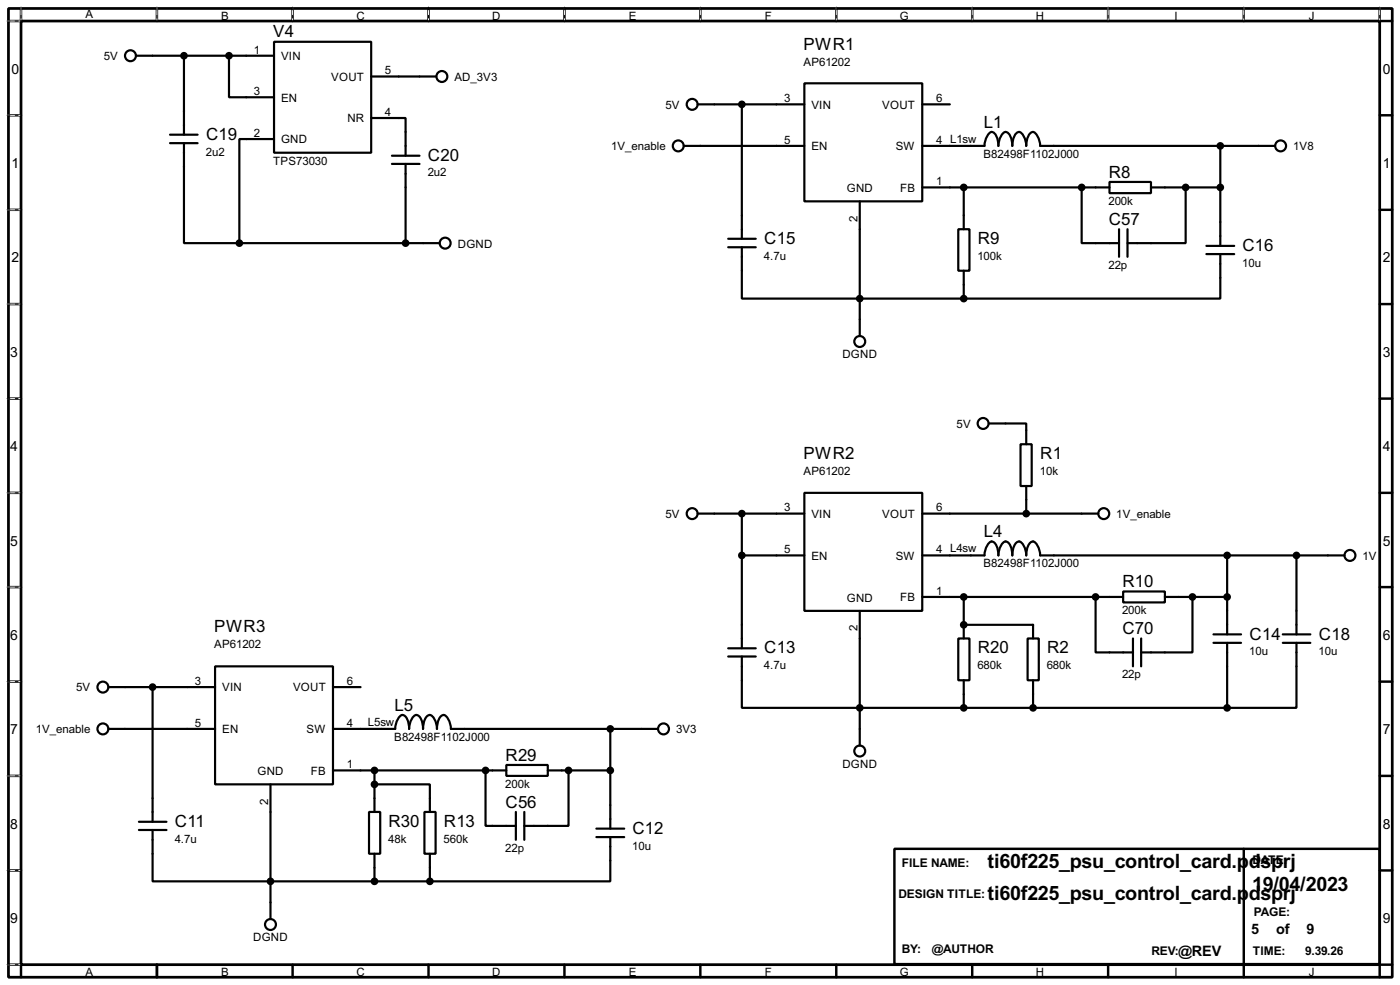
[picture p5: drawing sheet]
<svg xmlns="http://www.w3.org/2000/svg" width="256mm" height="180mm" viewBox="0 0 256 180" stroke-linecap="round" stroke-linejoin="round" font-family="sans-serif">
<path d="M1.6 1.6h253.5v177.3h-253.5zM3.9 3.9h248.9v172.7h-248.9z" fill="none" stroke="#000" stroke-width=".5"/>
<g fill="none" stroke="#000" stroke-width=".45">
<path d="M3.9 1.6v2.3h-2.3M28.8 1.6v2.3M53.6 1.6v2.3M78.5 1.6v2.3M103.4 1.6v2.3M128.3 1.6v2.3M153.2 1.6v2.3M178.1 1.6v2.3M203 1.6v2.3M227.9 1.6v2.3M252.8 1.6v2.3h2.3M1.6 21.1h2.3"/>
<path d="M1.6 38.4h2.3M252.8 21.1h2.3M252.8 38.4h2.3M1.6 55.7h2.3M252.8 55.7h2.3M1.6 73h2.3M252.8 73h2.3M1.6 90.2h2.3M252.8 90.2h2.3M1.6 107.5h2.3M252.8 107.5h2.3M1.6 124.8h2.3"/>
<path d="M252.8 124.8h2.3M1.6 142h2.3M1.6 159.3h2.3M163.9 155.4h88.9v21.1h-88.9zM227.9 155.4v21.1M252.8 142h2.3M252.8 159.3h2.3M1.6 176.6h2.3v2.3M28.8 176.6v2.3M53.6 176.6v2.3M78.5 176.6v2.3M103.4 176.6v2.3"/>
<path d="M128.3 176.6v2.3M153.2 176.6v2.3M178.1 176.6v2.3M203 176.6v2.3M227.9 176.6v2.3M255.1 176.6h-2.3v2.3"/>
</g>
<g fill="none" stroke="#fff" stroke-width=".18">
<path d="M1.3 3.9h2.3M3.9 1.3v2.3M28.8 1.3v2.3M53.6 1.3v2.3M78.5 1.3v2.3M103.4 1.3v2.3M128.3 1.3v2.3M153.2 1.3v2.3M178.1 1.3v2.3M203 1.3v2.3M227.9 1.3v2.3M252.8 1.3v2.3"/>
<path d="M1.3 21.1h2.3M1.3 38.4h2.3M1.3 55.7h2.3M1.3 73h2.3M1.3 90.2h2.3M1.3 107.5h2.3M1.3 124.8h2.3M1.3 142h2.3M1.3 159.3h2.3M1.3 176.6h2.3"/>
</g>
<g fill="none" stroke="#000" stroke-width=".18" stroke-dasharray=".5 1">
<path d="M1.3 3.9h2.3M3.9 1.3v2.3M28.8 1.3v2.3M53.6 1.3v2.3M78.5 1.3v2.3M103.4 1.3v2.3M128.3 1.3v2.3M153.2 1.3v2.3M178.1 1.3v2.3M203 1.3v2.3M227.9 1.3v2.3M252.8 1.3v2.3"/>
<path d="M1.3 21.1h2.3M1.3 38.4h2.3M1.3 55.7h2.3M1.3 73h2.3M1.3 90.2h2.3M1.3 107.5h2.3M1.3 124.8h2.3M1.3 142h2.3M1.3 159.3h2.3M1.3 176.6h2.3"/>
</g>
<g fill="none" stroke="#000" stroke-width=".4">
<path d="M24.9 10.2h25.3M33.7 10.2v14.5M42 10.2v7.6h8.2M50.2 7.7h17.8v20.3h-17.8zM68 14h11.9M127.8 19.1h19.6M135.9 19.1v24.6M147.4 15.3h21.6v21.6h-21.6zM169 19.1h5M31.2 26.2h5M31.2 24.7h5M33.7 26.2v18.3h10.2"/>
<path d="M50.2 25.5h-6.3v19M68 21.6h6.3v6.9M71.8 30h5.1M71.8 28.5h5.1M74.3 30v14.5M125.3 26.7h22.1M157.5 36.9v24.6M169 26.7h11.4a2.76 2.76 0 0 1 1.3-2.5 1.5 1.5 0 0 1 1 1.3l.2 1.2a2.67 2.67 0 0 1 1.3-2.5 1.5 1.5 0 0 1 1.1 1.3l.2 1.2a3.3 3.3 0 0 1 .8-2.4 .9 .9 0 0 1 1.3 .7l.3 1.1 .1 .6a3.3 3.3 0 0 1 .9-2.4 .89 .89 0 0 1 1.2 .7l.4 1.1 .1 .6h43M169 34.3h34.3M176.6 34.3v7.7M198.2 34.3v10.2h6.8M203.3 33.3h7.6v2.1h-7.6z"/>
<path d="M210.9 34.3h12.7M217.2 34.3v10.2h-10.6M223.6 26.7v18.3M43.9 44.5h36.7M133.4 43.7h5.1M133.4 45.3h5.1M135.9 45.3v9.4h40.7M175.6 42h2v7.6h-2zM176.6 49.6v5.1M205 42v5M206.6 42v5M221 45h5.1"/>
<path d="M221 46.5h5.1M223.6 46.5v8.2h-47M181.2 77.5h6.8v3.8M127.8 94h19.6M135.9 94v24.7M147.4 90.2h21.6v21.6h-21.6zM169 94h32.2M187 81.3h2v7.7h-2zM188 89v5M133.4 118.7h5.1M135.9 101.7h11.5M157.5 111.8v24.7"/>
<path d="M169 101.7h11.4a2.7 2.7 0 0 1 1.3-2.6 1.47 1.47 0 0 1 1 1.3l.2 1.3a2.61 2.61 0 0 1 1.3-2.6 1.47 1.47 0 0 1 1.1 1.3l.2 1.3a3.2 3.2 0 0 1 .8-2.5 .9 .9 0 0 1 1.3 .7l.3 1.1 .1 .7a3.2 3.2 0 0 1 .9-2.5 .89 .89 0 0 1 1.2 .7l.4 1.1 .1 .7h55.7M169 109.3h36.8M175.6 116.9h2v7.6h-2zM176.6 109.3v7.6M176.6 114.4h12.7v2.5M188.3 116.9h2v7.6h-2zM200.7 109.3v10.1h6.9M205.8 108.3h7.6v2h-7.6zM207.6 116.9v5.1M209.1 116.9v5.1M213.4 109.3h11.4M218.5 109.3v10.1h-9.4"/>
<path d="M222.3 116.1h5.1M222.3 117.7h5.1M224.8 101.7v14.4M224.8 117.7v11.9M235 116.1h5.1M235 117.7h5.1M237.5 117.7v11.9h-12.7M237.5 101.7v14.4M19.9 125.8h19.5M19.9 133.4h19.5M28 125.8v24.6M39.4 122h21.6v21.6h-21.6z"/>
<path d="M61 133.4h11.4a2.7 2.7 0 0 1 1.3-2.5 1.47 1.47 0 0 1 1.1 1.3l.2 1.2a2.61 2.61 0 0 1 1.3-2.5 1.47 1.47 0 0 1 1 1.3l.2 1.2a3.2 3.2 0 0 1 .9-2.5 .9 .9 0 0 1 1.2 .7l.4 1.2 .1 .6a3.2 3.2 0 0 1 .8-2.5 .89 .89 0 0 1 1.2 .7l.4 1.2 .1 .6h38M61 125.8h5.1M111.8 133.4v18.3M133.4 120.2h5.1M135.9 120.2v9.4h88.9M176.6 124.5v5.1M189.3 124.5v5.1M25.5 150.4h5M25.5 151.9h5M28 151.9v9.4h50.8M49.6 143.6v24.6M61 141h31.8"/>
<path d="M67.6 148.6h2.1v7.7h-2.1zM68.6 143.6h10.2v5M68.6 141v7.6M68.6 156.3v5M77.8 148.6h2v7.7h-2zM78.8 156.3v5M89 141v10.2h5.5M92.8 140h7.6v2h-7.6zM94.5 148.6v5.1M96.1 148.6v5.1M100.4 141h11.4M104.2 141v10.2h-8.1"/>
<path d="M109.3 151.7h5.1M109.3 153.2h5.1M111.8 153.2v8.1h-33"/>
<circle cx="23.9" cy="10.2" r="1"/>
<circle cx="80.9" cy="14" r="1"/>
<circle cx="126.8" cy="19.1" r="1"/>
<circle cx="124.2" cy="26.7" r="1"/>
<circle cx="234.6" cy="26.7" r="1"/>
<circle cx="81.5" cy="44.5" r="1"/>
<circle cx="157.5" cy="62.5" r="1"/>
<circle cx="180.1" cy="77.5" r="1"/>
<circle cx="126.8" cy="94" r="1"/>
<circle cx="202.2" cy="94" r="1"/>
<circle cx="247.3" cy="101.7" r="1"/>
<circle cx="18.8" cy="133.4" r="1"/>
<circle cx="18.8" cy="125.8" r="1"/>
<circle cx="121.5" cy="133.4" r="1"/>
<circle cx="157.5" cy="137.5" r="1"/>
<circle cx="49.5" cy="169.2" r="1"/>
</g>
<circle cx="176.6" cy="114.4" r=".2" fill="#000"/>
<g fill="#000" stroke="#000" stroke-width=".4">
<circle cx="33.7" cy="10.2" r=".5"/>
<circle cx="41.9" cy="10.2" r=".5"/>
<circle cx="135.9" cy="19.1" r=".5"/>
<circle cx="176.5" cy="34.3" r=".5"/>
<circle cx="198.1" cy="34.3" r=".5"/>
<circle cx="217.2" cy="34.3" r=".5"/>
<circle cx="223.5" cy="26.7" r=".5"/>
<circle cx="223.5" cy="34.3" r=".5"/>
<circle cx="43.8" cy="44.5" r=".5"/>
<circle cx="74.3" cy="44.5" r=".5"/>
<circle cx="157.5" cy="54.7" r=".5"/>
<circle cx="176.5" cy="54.7" r=".5"/>
<circle cx="135.9" cy="94" r=".5"/>
<circle cx="188" cy="94" r=".5"/>
<circle cx="135.9" cy="101.7" r=".5"/>
<circle cx="176.5" cy="114.4" r=".5"/>
<circle cx="176.5" cy="109.3" r=".5"/>
<circle cx="200.7" cy="109.3" r=".5"/>
<circle cx="218.4" cy="109.3" r=".5"/>
<circle cx="224.8" cy="109.3" r=".5"/>
<circle cx="224.8" cy="101.7" r=".5"/>
<circle cx="237.5" cy="101.7" r=".5"/>
<circle cx="27.9" cy="125.8" r=".5"/>
<circle cx="111.8" cy="133.4" r=".5"/>
<circle cx="157.5" cy="129.6" r=".5"/>
<circle cx="176.5" cy="129.6" r=".5"/>
<circle cx="189.2" cy="129.6" r=".5"/>
<circle cx="224.8" cy="129.6" r=".5"/>
<circle cx="68.6" cy="143.6" r=".5"/>
<circle cx="68.6" cy="141" r=".5"/>
<circle cx="88.9" cy="141" r=".5"/>
<circle cx="104.1" cy="141" r=".5"/>
<circle cx="111.8" cy="141" r=".5"/>
<circle cx="49.5" cy="161.3" r=".5"/>
<circle cx="68.6" cy="161.3" r=".5"/>
<circle cx="78.7" cy="161.3" r=".5"/>
</g>
<g font-size="4.1">
<text x="180.9" y="158.9">ti60f225_psu_control_card.p</text>
<text x="228.8" y="158.9">dsprj</text>
<text x="180.9" y="164.8">ti60f225_psu_control_card.p</text>
<text x="228.8" y="164.8">dsprj</text>
<text x="229.4" y="163">19/04/2023</text>
</g>
<g font-size="3.5">
<text x="50.1" y="6.9">V4</text>
<text x="147.2" y="9.1">PWR1</text>
<text x="180.2" y="23.3">L1</text>
<text x="37.8" y="25.6">C19</text>
<text x="78.4" y="29.4">C20</text>
<text x="203.1" y="32.5">R8</text>
<text x="203.1" y="41.2">C57</text>
<text x="140" y="44.6">C15</text>
<text x="179.1" y="44.6">R9</text>
<text x="227.6" y="45.9">C16</text>
<text x="147.2" y="84">PWR2</text>
<text x="190.6" y="84">R1</text>
<text x="180.2" y="98.3">L4</text>
<text x="205.6" y="107.5">R10</text>
<text x="39.3" y="115.8">PWR3</text>
<text x="140" y="119.6">C13</text>
<text x="179.1" y="119.6">R20</text>
<text x="191.8" y="119.6">R2</text>
<text x="205.6" y="116.1">C70</text>
<text x="228.9" y="117.1">C14</text>
<text x="241.6" y="117.1">C18</text>
<text x="72.3" y="130.1">L5</text>
<text x="92.6" y="139.2">R29</text>
<text x="92.6" y="147.8">C56</text>
<text x="32.1" y="151.3">C11</text>
<text x="71.2" y="151.3">R30</text>
<text x="81.3" y="151.3">R13</text>
<text x="115.9" y="152.6">C12</text>
</g>
<g font-size="3">
<text x="229.2" y="170.9">5</text>
<text x="233.8" y="170.9">of</text>
<text x="239.4" y="170.9">9</text>
<text x="215.9" y="174.9">@REV</text>
</g>
<g font-size="2.9">
<text x="2.1" y="13.5">0</text>
<text x="253.4" y="13.5">0</text>
<text x="2.1" y="30.7">1</text>
<text x="253.4" y="30.7">1</text>
<text x="2.1" y="48">2</text>
<text x="253.4" y="48">2</text>
<text x="1.9" y="65.3">3</text>
<text x="253.4" y="65.3">3</text>
<text x="1.9" y="82.5">4</text>
<text x="253.4" y="82.5">4</text>
<text x="1.9" y="99.9">5</text>
<text x="253.4" y="99.9">5</text>
<text x="1.9" y="117.1">6</text>
<text x="253.4" y="117.1">6</text>
<text x="1.9" y="134.4">7</text>
<text x="253.4" y="134.4">7</text>
<text x="1.9" y="151.7">8</text>
<text x="253.4" y="151.7">8</text>
<text x="1.9" y="168.9">9</text>
<text x="253.4" y="168.9">9</text>
</g>
<g font-size="2.5">
<text x="165.2" y="158.7">FILE NAME:</text>
<text x="229.4" y="158.2">DATE:</text>
<text x="164.6" y="164.3">DESIGN TITLE:</text>
<text x="229.7" y="167.6">PAGE:</text>
<text x="165.2" y="174.5">BY:</text>
<text x="170.7" y="174.5">@AUTHOR</text>
<text x="210.9" y="174.7">REV:</text>
<text x="229.5" y="174.7">TIME:</text>
<text x="239.1" y="174.7">9.39.26</text>
</g>
<g font-size="2.4">
<text x="15.6" y="3.4">A</text>
<text x="40.5" y="3.6">B</text>
<text x="65.3" y="3.6">C</text>
<text x="90.2" y="3.6">D</text>
<text x="115.2" y="3.6">E</text>
<text x="140.1" y="3.6">F</text>
<text x="164.8" y="3.6">G</text>
<text x="189.8" y="3.6">H</text>
<text x="215.1" y="3.6">I</text>
<text x="239.8" y="3.6">J</text>
<text x="19" y="11">5V</text>
<text x="46.5" y="9.8">1</text>
<text x="51.5" y="11">VIN</text>
<text x="147.2" y="12">AP61202</text>
<text x="46.5" y="17.4">3</text>
<text x="60.7" y="14.8">VOUT</text>
<text x="70.5" y="13.6">5</text>
<text x="83.2" y="14.8">AD_3V3</text>
<text x="51.5" y="18.6">EN</text>
<text x="63.6" y="22.4">NR</text>
<text x="70.5" y="21.2">4</text>
<text x="121.9" y="19.9">5V</text>
<text x="143.7" y="18.7">3</text>
<text x="148.6" y="19.9">VIN</text>
<text x="161.6" y="19.9">VOUT</text>
<text x="171.5" y="18.7">6</text>
<text x="37.7" y="28.5">2u2</text>
<text x="46.5" y="25">2</text>
<text x="51.5" y="26.3">GND</text>
<text x="112" y="27.5">1V_enable</text>
<text x="143.7" y="26.3">5</text>
<text x="148.6" y="27.5">EN</text>
<text x="164.1" y="27.5">SW</text>
<text x="171.5" y="26.3">4 L1sw</text>
<text x="180.2" y="28.9">B82498F1102J000</text>
<text x="236.9" y="27.5">1V8</text>
<text x="50" y="30.2">TPS73030</text>
<text x="78.4" y="32.3">2u2</text>
<text x="155.1" y="35.2">GND</text>
<text x="164.9" y="35.1">FB</text>
<text x="171.5" y="33.9">1</text>
<text x="157.1" y="40.6" transform="rotate(-90 157.1 40.6)">2</text>
<text x="203.1" y="37.6">200k</text>
<text x="83.9" y="45.3">DGND</text>
<text x="140" y="47.6">4.7u</text>
<text x="179.1" y="47.6">100k</text>
<text x="203.1" y="49.2">22p</text>
<text x="227.6" y="48.8">10u</text>
<text x="154.3" y="65.6">DGND</text>
<text x="175.3" y="78.3">5V</text>
<text x="147.2" y="86.9">AP61202</text>
<text x="190.5" y="86.9">10k</text>
<text x="121.9" y="94.8">5V</text>
<text x="143.7" y="93.6">3</text>
<text x="148.6" y="94.8">VIN</text>
<text x="161.6" y="94.8">VOUT</text>
<text x="171.5" y="93.6">6</text>
<text x="204.5" y="94.8">1V_enable</text>
<text x="143.7" y="101.2">5</text>
<text x="171.5" y="101.2">4 L4sw</text>
<text x="148.6" y="102.5">EN</text>
<text x="164.1" y="102.5">SW</text>
<text x="180.2" y="103.9">B82498F1102J000</text>
<text x="249.6" y="102.5">1V</text>
<text x="155.1" y="110.1">GND</text>
<text x="164.9" y="110.1">FB</text>
<text x="171.5" y="108.9">1</text>
<text x="205.6" y="112.5">200k</text>
<text x="39.2" y="118.7">AP61202</text>
<text x="157.1" y="115.5" transform="rotate(-90 157.1 115.5)">2</text>
<text x="228.9" y="120">10u</text>
<text x="241.6" y="120">10u</text>
<text x="35.7" y="125.4">3</text>
<text x="63.6" y="125.4">6</text>
<text x="140" y="122.5">4.7u</text>
<text x="179.1" y="122.5">680k</text>
<text x="191.8" y="122.5">680k</text>
<text x="205.6" y="124.2">22p</text>
<text x="14" y="126.6">5V</text>
<text x="40.7" y="126.6">VIN</text>
<text x="53.7" y="126.6">VOUT</text>
<text x="6.6" y="134.2">1V_enable</text>
<text x="35.7" y="133">5</text>
<text x="40.7" y="134.2">EN</text>
<text x="56.1" y="134.2">SW</text>
<text x="63.6" y="133">4</text>
<text x="67.4" y="132.8">L5sw</text>
<text x="72.2" y="135.6">B82498F1102J000</text>
<text x="123.9" y="134.2">3V3</text>
<text x="47.2" y="141.9">GND</text>
<text x="56.9" y="141.8">FB</text>
<text x="63.6" y="140.6">1</text>
<text x="154.3" y="140.6">DGND</text>
<text x="49.1" y="147.3" transform="rotate(-90 49.1 147.3)">2</text>
<text x="92.6" y="144.2">200k</text>
<text x="32" y="154.3">4.7u</text>
<text x="71.1" y="154.3">48k</text>
<text x="81.3" y="154.3">560k</text>
<text x="92.6" y="155.9">22p</text>
<text x="115.8" y="155.5">10u</text>
<text x="46.4" y="172.3">DGND</text>
<text x="15.6" y="178.7">A</text>
<text x="40.5" y="178.7">B</text>
<text x="65.3" y="178.7">C</text>
<text x="90.2" y="178.7">D</text>
<text x="115.2" y="178.7">E</text>
<text x="140.1" y="178.7">F</text>
<text x="164.8" y="178.7">G</text>
<text x="189.8" y="178.7">H</text>
<text x="215.1" y="178.7">I</text>
<text x="239.8" y="178.7">J</text>
</g>
</svg>
